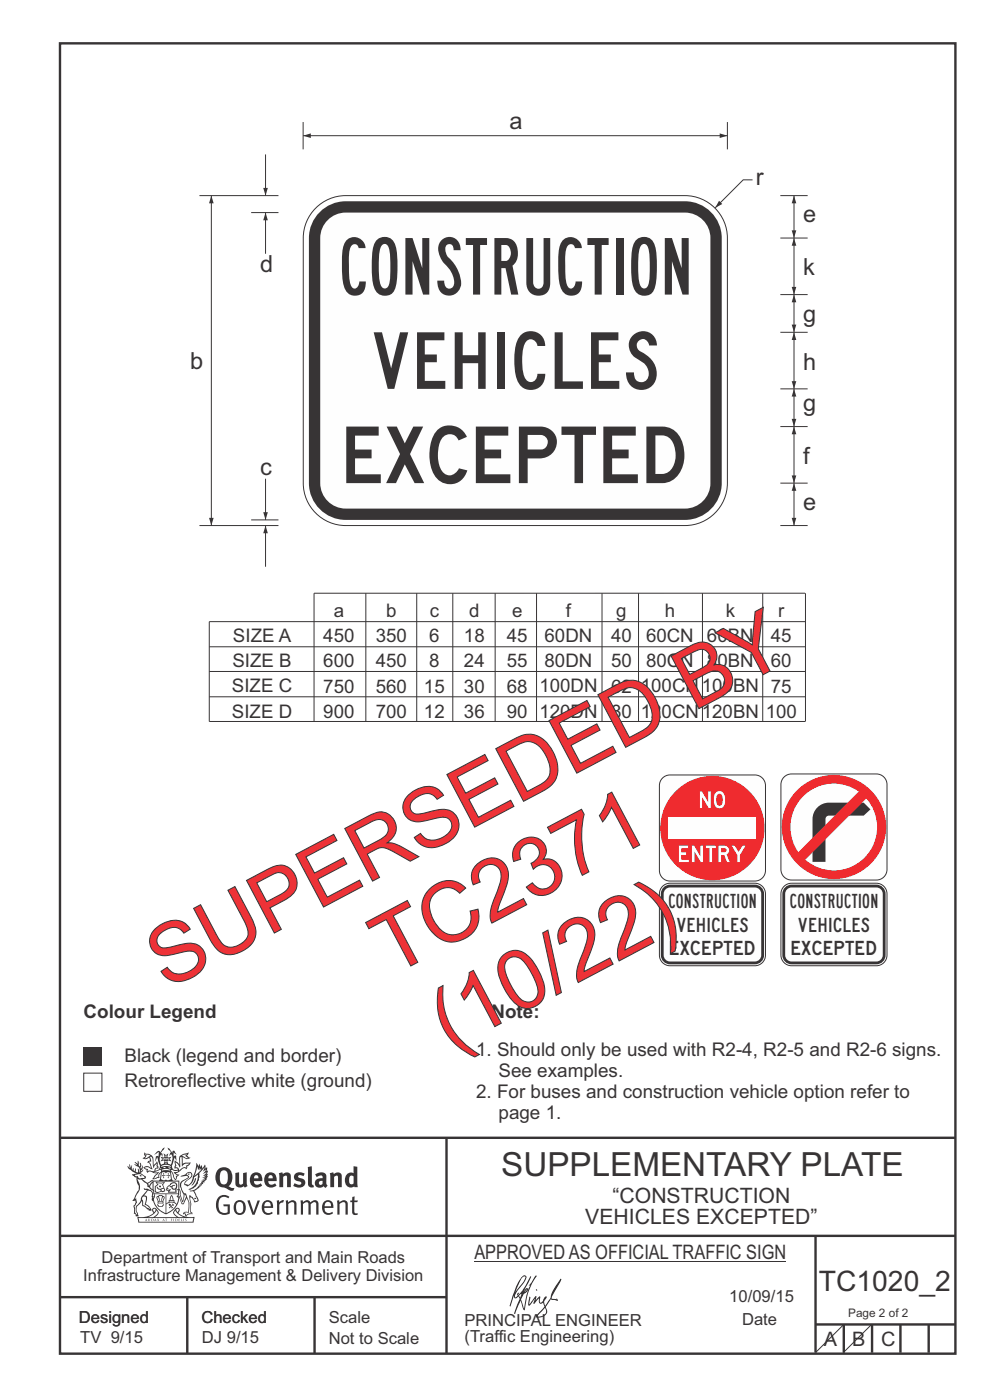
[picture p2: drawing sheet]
<svg xmlns="http://www.w3.org/2000/svg" width="210mm" height="297mm" viewBox="0 0 210 297" stroke-linecap="round" stroke-linejoin="round" font-family="sans-serif">
<g fill="none" stroke="#373435" stroke-width=".51">
<path d="M12.7 9.2h190v278h-190zM12.7 241.4h190M94.7 241.4v45.8M12.7 275.2h82M12.7 262.2h190.1M39.7 275.2v12M66.7 275.2v12M173 262.2v24.8M173 281h29.6M179 281v6M185 281v6M191 281v6"/>
<path d="M197 281v6"/>
</g>
<g fill="#373435">
<path d="M47 248.5a2.55 2.55 0 0 0 0 2.7l.3 .1a.81 .81 0 0 0 1-.9v-.6a1.04 1.04 0 0 0-1.1-1.5zM46.3 248.1a1.82 1.82 0 0 1 2.1-.2 1.82 1.82 0 0 1 .9 1.9 2.29 2.29 0 0 1-.8 1.9l.7 .3h.5l-.2 .6a2.87 2.87 0 0 1-2-.7 2.12 2.12 0 0 1-1.6-3.1z" fill-rule="evenodd"/>
<path d="M49.9 248.9l.8-.2v2a.46 .46 0 0 0 .3 .6 .46 .46 0 0 0 .6-.3v-2.1l.7-.2v2.4l.2 .5-.5 .4-.3-.3a1.02 1.02 0 0 1-1.2 .2 1.02 1.02 0 0 1-.6-1.1z" fill-rule="evenodd"/>
<path d="M54 249.5l-.1 .5h.9a.49 .49 0 0 0-.2-.6 .49 .49 0 0 0-.6 .1zM53.4 249.1a1.34 1.34 0 0 1 1.6-.2 1.34 1.34 0 0 1 .7 1.5v.2h-1.8a.77 .77 0 0 0 .5 .8 .77 .77 0 0 0 .9-.4l.3 .5a1.59 1.59 0 0 1-2 .2 1.59 1.59 0 0 1-.5-2z" fill-rule="evenodd"/>
<path d="M57.1 249.5l-.2 .5h1a.49 .49 0 0 0-.2-.6 .49 .49 0 0 0-.6 .1zM56.4 249.1a1.34 1.34 0 0 1 1.6-.2 1.34 1.34 0 0 1 .7 1.5v.2h-1.8a.77 .77 0 0 0 .5 .8 .77 .77 0 0 0 .9-.4l.4 .5a1.59 1.59 0 0 1-2.1 .2 1.59 1.59 0 0 1-.5-2z" fill-rule="evenodd"/>
<path d="M59.2 248.9l.7-.2 .1 .4a.95 .95 0 0 1 1-.3 .95 .95 0 0 1 .7 .8v2.3h-.8v-2.3a.46 .46 0 0 0-.8 .1v2.2h-.8z" fill-rule="evenodd"/>
<path d="M62.6 249.1a1.75 1.75 0 0 1 2-.1l-.2 .5-.6-.2a.43 .43 0 0 0-.6 .3l.4 .3a1.04 1.04 0 0 1 1.2 1.1 1.04 1.04 0 0 1-1.4 1l-1.2-.4 .3-.6 1 .4 .4-.4a.88 .88 0 0 0-1-.5l-.4-.2-.1-.4z" fill-rule="evenodd"/>
<path d="M65.3 247.6l.8-.2 .1 3.8 .3 .2 .1 .5a.88 .88 0 0 1-1-.1 .88 .88 0 0 1-.3-1z" fill-rule="evenodd"/>
<path d="M67.8 250.6a.43 .43 0 0 0-.1 .7 .43 .43 0 0 0 .7-.1v-.7zM66.8 249.2a1.7 1.7 0 0 1 2.4 .1v1.8l.3 .4-.4 .5-.5-.3a1.03 1.03 0 0 1-1.7-.2 1.03 1.03 0 0 1 .8-1.5h.7v-.4a.8 .8 0 0 0-1.2 .1z" fill-rule="evenodd"/>
<path d="M70 248.9l.7-.2 .1 .4a.95 .95 0 0 1 1-.3 .95 .95 0 0 1 .7 .8v2.3h-.8v-2.3a.46 .46 0 0 0-.8 .1v2.2h-.8z" fill-rule="evenodd"/>
<path d="M74.3 249.5a1.48 1.48 0 0 0 0 1.7h.5l.2-.1v-1.5l-.3-.2zM75 247.4l.8 .1 .1 4.4h-.7l-.1-.2a1.26 1.26 0 0 1-1.4 0 1.26 1.26 0 0 1-.5-1.3 1.29 1.29 0 0 1 .4-1.3 1.29 1.29 0 0 1 1.4-.2z" fill-rule="evenodd"/>
<path d="M46.4 253.9a1.72 1.72 0 0 1 2.3 0l-.3 .3a1.24 1.24 0 0 0-1.4-.2 1.24 1.24 0 0 0-.6 1.4 1.49 1.49 0 0 0 1.2 2l.7-.2v-1.3h-.8l-.1-.4h1.4v1.9a1.93 1.93 0 0 1-2.3 0 1.93 1.93 0 0 1-.7-2.2l.2-.7z" fill-rule="evenodd"/>
<path d="M50.4 255.1a1.65 1.65 0 0 0 .2 2.2 .99 .99 0 0 0 1-1.4 .78 .78 0 0 0-.4-.8 .78 .78 0 0 0-.8 0zM50 254.9a1.33 1.33 0 0 1 1.6-.1 1.33 1.33 0 0 1 .5 1.4 1.31 1.31 0 0 1-1.3 1.6 1.31 1.31 0 0 1-1.2-1.6v-.6z" fill-rule="evenodd"/>
<path d="M52.5 254.7l.5-.1 .8 2.6 .8-2.5h.5l-1.1 3h-.5z" fill-rule="evenodd"/>
<path d="M56.3 255.2l-.2 .7h1.3a.7 .7 0 0 0-.3-.8 .7 .7 0 0 0-.8 .1zM55.9 255a1.22 1.22 0 0 1 1.5-.2 1.22 1.22 0 0 1 .5 1.5h-1.8a.93 .93 0 0 0 .5 1 .93 .93 0 0 0 1.1-.2l.2 .3a1.43 1.43 0 0 1-1.8 .1 1.43 1.43 0 0 1-.6-1.7z" fill-rule="evenodd"/>
<path d="M58.7 254.7l.4-.1 .1 .5 .4-.4 .6-.1-.1 .6a.66 .66 0 0 0-.9 .6v1.9h-.4z" fill-rule="evenodd"/>
<path d="M60.6 254.8l.4-.2 .1 .5a.94 .94 0 0 1 1-.5 .94 .94 0 0 1 .8 .8v2.3h-.5l-.1-2.5a.81 .81 0 0 0-1.2 .3v2.2h-.4z" fill-rule="evenodd"/>
<path d="M63.7 254.7l.5-.1 .1 .5 .4-.3a.78 .78 0 0 1 1.2 .3 .9 .9 0 0 1 .9-.5 .9 .9 0 0 1 .8 .8v2.3h-.5l-.1-2.5a.67 .67 0 0 0-1.1 .3v2.2h-.5v-2.4l-.4-.2-.7 .4v2.2h-.5z" fill-rule="evenodd"/>
<path d="M69.1 255.2l-.2 .7h1.3a.7 .7 0 0 0-.3-.8 .7 .7 0 0 0-.8 .1zM68.7 255a1.22 1.22 0 0 1 1.5-.2 1.22 1.22 0 0 1 .5 1.5h-1.8a.93 .93 0 0 0 .4 1 .93 .93 0 0 0 1.2-.2l.2 .3a1.44 1.44 0 0 1-1.8 .1 1.44 1.44 0 0 1-.6-1.7z" fill-rule="evenodd"/>
<path d="M71.5 254.8l.4-.2 .1 .5a.94 .94 0 0 1 1-.5 .94 .94 0 0 1 .8 .8v2.3h-.5l-.1-2.5a.81 .81 0 0 0-1.2 .3v2.2h-.4z" fill-rule="evenodd"/>
<path d="M74.7 253.9l.5-.1v.9h.7l-.1 .4h-.6v2.1l.1 .2h.5l.1 .3a.75 .75 0 0 1-1.2-.6v-2h-.4v-.4h.4z" fill-rule="evenodd"/>
<path d="M30.8 244.9l1.1 .3-.9 .5h-.4l.6-.5zM31.8 245.5l.2-.1a2.44 2.44 0 0 1 .5 1.9l.1 .5 .6-1-.1 .6 .3 .3a.57 .57 0 0 0-.6 .8l-1-.2-.5 .2 .2-.5-.8-.3 .7-.1 .9 .5 .1-.1-.6-1.3-.2-.1 .5-.1zM30.7 244.4l-.1 .5 .2 .4-.6 .4a1.04 1.04 0 0 0 1.4-.1l.2 .6-.3 .1-.2 .4a.94 .94 0 0 1 .8 1.1l-.2-.1a1.16 1.16 0 0 0-1.5-.1l.3 .4 .4 .2 .1 .5 .2 .1 .1-.2a.94 .94 0 0 1 1.1 .3h.8l-1.2 1.2a1.13 1.13 0 0 0 1.2-.2l.4-.1v-.4l.4-.7a.83 .83 0 0 0-.6 1h-.3l-.7 .3 1.1-1.4-.5 .2-.5-.1 1.3-.5-.1-.2-.9 .4v-.3l.2-.2 .3 .1 .1-.3-.2-.4 .1-.6-.2-.3-.7 .9v-.7a1.42 1.42 0 0 0-1.6-1.8z" fill-rule="evenodd"/>
<path d="M38.5 245.3l.5-.3 .7-.1-.6 .3 .8 .5h-.3zM38.3 245.5h.2l.1 2a1.69 1.69 0 0 1 1.6-.7l-.8 .5 .1 .5a1.1 1.1 0 0 0-1.5 .6l-.1-.5-.2-.2h-.5l.3-.4-.3-.7a1.42 1.42 0 0 1 .9 1.1l.2-.1zM37.1 246.2l.1 1-.2 .3 .1 .5 .5-.1 .2 .2a.96 .96 0 0 1-1.2-.1l-.1 .1a1.06 1.06 0 0 0 1.3 .2v.1a.72 .72 0 0 1-.9 .2l.2 .5 .6 .2-.4 .2-.1 .7-.2-.4-.4-1.1-.4-.4 .4 .9a1.54 1.54 0 0 0 .7 1.2l.2-.3a.58 .58 0 0 1 .4-.7l.2-.2h-.3l-.5-.3 .9-.5a.93 .93 0 0 1 1.2-.5v.2l.2-.2 .1-.5a.99 .99 0 0 0 .7-.8l-1.3 .1-.3 .2-.1-1.4 .9 .4 .9-.3h-.4l-.5-.4 .4-.7-.6 .2a1.46 1.46 0 0 0-1.4 2.1l.1 .4-.3-.4z" fill-rule="evenodd"/>
<path d="M35.6 248.9l.2 .1-.1 .3 .4 .1-.4 .1v.5l-.1-.6h-.3l.3-.1z" fill-rule="evenodd"/>
<path d="M34.6 248.9l.2 .1v.3l.3 .1h-.3l-.1 .6v-.5l-.4-.1 .4-.1z" fill-rule="evenodd"/>
<path d="M34.3 248.8a.57 .57 0 0 1 .9 .2 .57 .57 0 0 1 .9-.2l.2 1.4h-.2a.57 .57 0 0 1-.9 0 .69 .69 0 0 1-1.1 0zM34.2 248.1l-.3 2.1-.1 .4h2.9l-.2-.4-.3-2.1h-.2v.3l-.8-.2-.8 .2v-.3z" fill-rule="evenodd"/>
<path d="M34.2 252.4a.3 .3 0 0 0 .6 0 .3 .3 0 0 0-.6 0zM33.3 251l.3 .3-.3 .3a.79 .79 0 0 0 0 1.3l.8-.2-.1-.3a.55 .55 0 0 1-.7-.6h.1l.2 .3 .3 .1 .8-.2-.4-.7 .4-.3-.7 .1zM33 250.7l1.1 .2 .9-.2-.4 .7 .4 1.1a.56 .56 0 0 1-.8 .3l-.2 .1a.73 .73 0 0 1-.9 .1 .73 .73 0 0 1-.3-.9v-.4l.6-.4z" fill-rule="evenodd"/>
<path d="M35.6 251.9l.7-.5a.58 .58 0 0 1 1-.1 .58 .58 0 0 1-.4 .9l-.3-.3a.43 .43 0 0 1 .6-.3v-.1a.57 .57 0 0 0-.8 .2l-.2-.1-.3 .1 .5 .2a.55 .55 0 0 0 .8 .4v.5h-1.3l.4-.3-.2-.2-.6 .1 .2-.2-.2-.1zM35.4 251.8l-.1 .2a.39 .39 0 0 0 .2 .6h.3l-.2 .4h1.9l-.1-.7a.86 .86 0 0 0-.1-1.4 .86 .86 0 0 0-1.3 .4z" fill-rule="evenodd"/>
<path d="M36 254.8h.8v.2h-.8zM36.4 253.8l.2 .8h-.4zM36.4 253.5l-.3 .5-.1 .6h-.2v.4l-.7 .4 .2 .2a1.48 1.48 0 0 1 2.1 .1l.2-.1-.6-.5v-.5h-.2l-.1-.6z" fill-rule="evenodd"/>
<path d="M35.8 255.4l.4 .1 .1 .3 .3-.2-.2-.2a.38 .38 0 0 1 .5 .5l-.2-.2-.3 .3 .4 .2-.4 .2-.1-.4-.4 .4-.1-.2 .4-.3-.1-.1-.2 .1z" fill-rule="evenodd"/>
<path d="M34.5 254h.2v.2l-.2 .6h-.2zM33.6 255.3h.9v.2a.55 .55 0 0 1-.8 .4v-.2l-.2-.1zM33.4 254h.2l.2 .8h-.2zM33.6 255h.8l.1 .1-.8 .1zM33.8 253.7h.5l-.2 1.1h-.1zM33.3 253.8l-.1 .3 .3 1.1a.48 .48 0 0 0-.1 .6 .48 .48 0 0 0 .5 .3l.5-.1a.49 .49 0 0 0 .2-.8l.3-1.1-.1-.3a1.42 1.42 0 0 0-1.5 0z" fill-rule="evenodd"/>
<path d="M33.7 251.5l.4 .1 .1 .3h-.3z" fill-rule="evenodd"/>
<path d="M41.3 250.1l.3-.2-.2 .9-.6 .7h-.2l.5-.7z" fill-rule="evenodd"/>
<path d="M39.7 249l.3-.2 .5 .2a.88 .88 0 0 1-.6 1.1 1.22 1.22 0 0 0-.8 1.3l.5 .2a.72 .72 0 0 0 .9-.4l.5-.8 .2-.6 .8-.6v.3a2.85 2.85 0 0 1-2 2.8l.1 .1a2.13 2.13 0 0 0 1.9-1.5v-.2a2.01 2.01 0 0 0 .3-1.8l1.1-1.3-.4 1 .7-.5-.7 1 .8-.4-.8 .8 .7-.1-.9 .5 .8-.1-.8 .4h.8l-.9 .3 .3 .2h-.4l.2 .3h-.3l.1 .3h-.4l.2 .3h-.2a2.16 2.16 0 0 1-2 1l.1 .2h.4a.76 .76 0 0 1 .7 .7l.5 1.2-.6 .2a1.45 1.45 0 0 0-1.1-1.3l.2 1.8-.1 1.8 .4 .3a1.07 1.07 0 0 0-1.2 .4v-.3l-.5-.2a.87 .87 0 0 1 1.1-.1v-.7a4.4 4.4 0 0 0-.6-3.1v-.3h-.3a2.16 2.16 0 0 1-.7-2.2l.3-.3 1.2-.8a.55 .55 0 0 0-.4-.8zM37.8 252.4a.76 .76 0 0 1 .3 1.1l.6 1.6 .4-1.7 .2 .1a.61 .61 0 0 1-.1 .9l-.3 .9h-.2l-.7-1.6-.3 .1a1.18 1.18 0 0 0 .1-1.4zM41.8 247.5l.2 .8 .3-.6v.6l.4-.5a1.9 1.9 0 0 1-1.1 1.4l-.4 .3zM38.3 249.6l1.3-.1 .2 .1v.3l-.5 .3a1.26 1.26 0 0 0-.9 1.9l.2 .6a1.84 1.84 0 0 1 .1 2.1l-.4-1.3a.96 .96 0 0 0-.4-1.3l-.4 .3a.78 .78 0 0 1 0 1.2l.1 .3h.4l.4 1.1a.38 .38 0 0 0 .2 .4 .38 .38 0 0 0 .4-.1l.6-1.2a2.94 2.94 0 0 1 .4 2.5l-.1 .5-.8-.1-.3 .4v.2l.4-.1 .1 .4 .2 .1a1.02 1.02 0 0 1 1.3-.5v-.4l-.3-.1 .1-1.8-.3-1.3 .1 .1a1.14 1.14 0 0 1 .8 .9 .63 .63 0 0 0 .8-.2 .63 .63 0 0 0-.1-.9l-.7-1.2 .9-.6 .2-.3 .3-.1-.1-.2h.4l-.1-.3h.3l-.1-.3 .5-.1-.2-.2 .6-.4v-.2h-.2l.4-.5-.3 .1 .3-.6-.4 .1 .4-.5v-.3l-.3 .2 .2-.6-.1-.3-.4 .3v-.8l-.6 .8-.2-.7-.2 .4-.3-.7-.1 .6-.5-.8-.1 1.4-.6 1.9a1.81 1.81 0 0 1-1 1.4l-.6-.2a1.75 1.75 0 0 1 1.1-1.2 .75 .75 0 0 0 .1-1.3 .75 .75 0 0 0-1.1 .5z" fill-rule="evenodd"/>
<path d="M41.2 254.1h.3l.2 .3h-.4z" fill-rule="evenodd"/>
<path d="M29.4 258.4h11.6l-.1 .8h-11.4zM31.4 258.2l.4-.1a2.48 2.48 0 0 0 1.4-1.3l.3 .5-.5 .6-.5 .3zM32.5 256.6l.3-.2 .2 .2-.3 .6zM37.2 256.8a2.65 2.65 0 0 0 1.8 1.4h-1.1l-.5-.3-.5-.6zM37.4 256.6l.2-.2 .3 .2-.3 .6zM29.2 258.2l.1 1.2h11.8l.2-1.1-.2-.1a4.1 4.1 0 0 1-3.3-.9l.3-.4-.1-.5a1.06 1.06 0 0 0-1.3 .9l.2 .4 .6 .5h-4.7l.3-.1a.84 .84 0 0 0 .6-.7 .84 .84 0 0 0-.5-.9l-.3-.2-.5 .1-.1 .5 .3 .4a4.2 4.2 0 0 1-3.4 .9z" fill-rule="evenodd"/>
<path d="M31 258.7l.1 .2h-.2zM31 258.6l-.3 .5 .4-.1 .2 .1z" fill-rule="evenodd"/>
<path d="M31.4 258.6h.2v.4a.25 .25 0 0 0 .2-.1 .25 .25 0 0 0-.1-.3h.1a.29 .29 0 0 1 0 .4 .29 .29 0 0 1-.4 0 .29 .29 0 0 1 0-.4z" fill-rule="evenodd"/>
<path d="M32.2 258.6a.22 .22 0 0 1 .3 .2 .22 .22 0 0 1-.3 .2zM32 258.6l.1 .5a.33 .33 0 0 0 .4-.1 .33 .33 0 0 0 0-.4 .33 .33 0 0 0-.5 0z" fill-rule="evenodd"/>
<path d="M32.9 258.7l.1 .2h-.2zM32.9 258.6l-.2 .5 .3-.1 .2 .1z" fill-rule="evenodd"/>
<path d="M33.3 258.6h.2l.1 .2 .2-.2-.2 .2 .2 .3-.3-.2v.2h-.2l.2-.3z" fill-rule="evenodd"/>
<path d="M34.7 258.7l.1 .2h-.2zM34.7 258.6l-.3 .5 .4-.1 .2 .1z" fill-rule="evenodd"/>
<path d="M35 258.6h.5h-.2v.5h-.2l.1-.5z" fill-rule="evenodd"/>
<path d="M36.2 258.6h.3h-.1v.2h.1h-.1v.3h-.2z" fill-rule="evenodd"/>
<path d="M36.7 258.6h.2v.5h-.2z" fill-rule="evenodd"/>
<path d="M37.3 258.6a.22 .22 0 0 1 .3 .2 .22 .22 0 0 1-.3 .2zM37.1 258.6v.5a.33 .33 0 0 0 .5-.1 .33 .33 0 0 0 0-.4 .33 .33 0 0 0-.5 0z" fill-rule="evenodd"/>
<path d="M37.8 258.6h.4h-.2v.2h.1h-.1v.2l.2 .1h-.4z" fill-rule="evenodd"/>
<path d="M38.4 258.6h.2l-.1 .4 .2 .1h-.3z" fill-rule="evenodd"/>
<path d="M38.9 258.6h.2v.5h-.2z" fill-rule="evenodd"/>
<path d="M39.3 258.6h.2l-.1 .1 .2 .2-.2 .2h-.1v-.2l.2 .1z" fill-rule="evenodd"/>
<path d="M34.2 247.4a1.51 1.51 0 0 1 2.1 .2 2.67 2.67 0 0 0-2.1 0zM35.7 247.6l.5 .2v.2l-.4-.1zM34.6 247.7l.5-.1 .1 .2h-.4zM34.1 247.9l.2 .1-.3 .1zM35 246.9l.2-.2 .3 .2zM34.9 245.7h.2v.3h-.2zM35 245.1l.2 .2 .2-.2-.1 .4h-.2zM35.1 246.3h.2l.1 .4-.2-.2-.2 .2zM35.3 245.7h.2v.3h-.2zM34.4 245.7l.3 .1 .1 .2-.4 .1 .2-.2zM35.7 245.8l.3-.1-.2 .2 .2 .2-.4-.1zM32.7 244.9l1-.5-.1 1-.2-.2-.3 .2-.3 1.1 .5-1 .3 .9a1.84 1.84 0 0 1 .2 1.7l.4 .1a2.48 2.48 0 0 1 2.2 .1l.2-.3-.2-.7 .7-1.7 .4 .6-.2-1-.2-.1-.2 .3v-.9l.6 .4-.6-.8-.3 .1-.1 .4-.5-.8-.5-.3 .2 .4 .6 .6-.5 .7 .5-.3a2.06 2.06 0 0 1-.1 2.2l-.5-.2-.2-.6 .2-.1 .7 .2-.4-.5 .4-.5-.7 .2-.2-.2 .2-.7-.5 .4-.5-.4 .2 .7-.2 .2-.7-.2 .4 .5-.4 .5 .8-.2 .1 .1-.2 .6-.5 .2a2.02 2.02 0 0 1 0-2.2l.3 .5-.1-.6-.3-.1 .8-1.3-.4 .4-.5 .7-.2-.3a.8 .8 0 0 0-.8 .5z" fill-rule="evenodd"/>
<path d="M29.2 250.1l.3 .2a.61 .61 0 0 1 .8 .3l.3 .2a.8 .8 0 0 1 .6 1l.4 .1 .6 .5a1 1 0 0 1 .4 1.1l-.1 .7v-.5h-.1a.96 .96 0 0 0-.8-1.3l-.2-.2h-.7l-.1-.1-.1 .1 .1 .3h.6l-1.2 1.4-.2 .9-.4 .6a1.33 1.33 0 0 0-.5 1.8l.2 .5a1.26 1.26 0 0 1-.5-1.4l-.1-.4a1.56 1.56 0 0 0 .4-1.7l-.3 .2 .2-.5a3.2 3.2 0 0 0 .7-3zM30.4 253.9h.4a2.06 2.06 0 0 1-.1 1.6l.7 .5 .4 .4-.6-.1-.8-.6-.1-.9a.51 .51 0 0 1 .1-.9zM28.6 249.3a1.52 1.52 0 0 1 2.1 .6l-1.1 .1-.2-.1-.1-.4-.5 .1zM27.5 247v.8l-.3-.4-.1 .1a3.1 3.1 0 0 0 1.9 1.5l-1 .1 .5 .6 .5 .1 .1 1.1a1.84 1.84 0 0 1-.3 2.5l-.4 .9-.3 .4 .2 .1 .4-.1 .1 .4-.2 .5-.3 .2 .1 1.8 .2-.1 .3 .6h.1l.5-.1-.2-.5a1.3 1.3 0 0 1-.1-1.7l.9-1 .2 1.1 .5 .2 .5 .5 .1-.1 .2 .4 .5-.1a1.85 1.85 0 0 0-1.2-1.4l.1-.2a1.39 1.39 0 0 0 0-1.5l-.5-.1 .5-.5a.66 .66 0 0 1 .9-.4 .66 .66 0 0 1 .3 .9l-.1 .4 .2-.1v.2l-.1 .3 .2 .5 .1-.3a2.24 2.24 0 0 0 .1-2.2 .73 .73 0 0 1-.7-.7 .73 .73 0 0 1 .6-.7v-.2a.94 .94 0 0 0-.9 .8 .48 .48 0 0 1-.1-.5 .48 .48 0 0 1 .5-.3l.5-.3a.51 .51 0 0 0-.8 .2l-.4 .3-1.1-.8 .6-.1 .2-.5-1.2-.7 .5-.4v-.4l-.4 .4v-.2a.69 .69 0 0 0 .2-1v.5l-.2 .2v-1.1l-.3-.2 .1 .6-.1 .2-.4-1.2v.6l-.6-.3 .5 .6-.6-.2 .3 .3a1 1 0 0 1 .7 1.5l-.2-.8v.8l-.5-.2v-.7l-.2 .6-.2-.1-.1-.6-.2 .4-.2-.2 .1-.7-.2 .5z" fill-rule="evenodd"/>
<path d="M29.6 249.5l.2-.2 .3 .3z" fill-rule="evenodd"/>
<path d="M32.4 250.5h5.6v2l-.2-.1v-1.7h-5.2v2.5h5.2v-.8l.1 .2-.1 1.1v-.3h-2.5v4a4.1 4.1 0 0 0 2.6-3.6l.1-.1a4 4 0 0 1-2.8 3.9 4.2 4.2 0 0 1-2.8-4.7l.1 1.3 .1-.2a3.8 3.8 0 0 0 2.5 3.4v-4h-2.5l-.2-.9z" fill-rule="evenodd"/>
<circle cx="40" cy="249.1" r=".17"/>
</g>
<path d="M100.6 267.7h66.2" fill="none" stroke="#373435" stroke-width=".21"/>
<g fill="#252726">
<path d="M111.6 273.7l.2-.2-.5 .7zM110.4 274.5l.3 .1-.3 .8-.3-.5zM110.9 270.9h.5a9.3 9.3 0 0 1-2 3.1l-.1 .3 1-2.5zM110.6 271a14.7 14.7 0 0 0-2.2 4.9l-.3 1.2 .1 .1 .8-2.3a.42 .42 0 0 0 .2 .6 .42 .42 0 0 0 .6-.3l.2-.1 .3 .5-1.2 3.2h.2l1.1-2.9 .6 1.9 .2 .2 .2-.5a13.5 13.5 0 0 1 2-6.2l.5-.5-.2-.2-1.5 2.1 .3-.1a14.9 14.9 0 0 0-1.3 5.1l-.4-1.2a1.39 1.39 0 0 1 .2-1.8l.1-.2a.92 .92 0 0 0 .8-1.2 .75 .75 0 0 0-.7 .7l-.2 .2 1.6-3.4h-.1l-.4 .7a10.5 10.5 0 0 1-2.1 3.3l.1-.5a.32 .32 0 0 0-.3 .2 .32 .32 0 0 0 0 .4l-.5 .4a3.2 3.2 0 0 1 1.1-2.3l.5-.6a2.49 2.49 0 0 0 .7-1.6l-.3-.2z" fill-rule="evenodd"/>
<path d="M115.6 277.5a1.15 1.15 0 0 1 .1 1.3 1.15 1.15 0 0 1-1.2 .5h-.5zM112.3 275.1l-.3 1.7 .3 .2 1.2-1.5-.3 1.1 1.2-1.2a.94 .94 0 0 0 .3 1.2l.5-.3 .3 .9-1.2 1.3a.98 .98 0 0 0-.5 1 1.9 1.9 0 0 0 2.3-1.3l-.1-.2a1.02 1.02 0 0 1 .3-1.4l.5-1 1.5 .3-.2-.4v.2l-1.1-.1v-.3l2-3.6 .1-.2-.1-.2-1.8 2.7a6.6 6.6 0 0 1-1.5 3l-.2-.2a1.01 1.01 0 0 1 .4-1.4l.1-.2-.2-.1-.4 .4-.2 .5-.5 .4-.2-.4 .1-.9-.2-.1-.8 1 .2-1h-.1l-1.4 1.8 .2-1.5v-.1z" fill-rule="evenodd"/>
<path d="M113.7 273.6l.3 .2h-.3z" fill-rule="evenodd"/>
</g>
<g fill="none" stroke="#373435" stroke-width=".21">
<path d="M64.3 25.9v5.8M154.3 25.9v5.8M165.5 41.5h5.8M165.5 50.5h5.8M165.5 62.5h5.8M165.5 70.5h5.8M165.5 82.5h5.8M165.5 90.5h5.8M165.5 111.5h5.8M165.5 102.5h5.8M168.4 102.5v9M179 281l-6 6"/>
<path d="M184.9 281l-6 6"/>
</g>
<g fill="#373435">
<path d="M167.9 109.9h1l-.5 1.6z"/>
<path d="M168.4 102.5l.5 1.6h-1z"/>
</g>
<path d="M168.4 41.5v9" fill="none" stroke="#373435" stroke-width=".21"/>
<g fill="#373435">
<path d="M167.9 48.9h1l-.5 1.6z"/>
<path d="M168.4 41.5l.5 1.6h-1z"/>
</g>
<path d="M168.4 82.5v8" fill="none" stroke="#373435" stroke-width=".21"/>
<g fill="#373435">
<path d="M167.9 88.9h1l-.5 1.6z"/>
<path d="M168.4 82.5l.5 1.6h-1z"/>
</g>
<path d="M168.4 62.5v8" fill="none" stroke="#373435" stroke-width=".21"/>
<g fill="#373435">
<path d="M167.9 68.9h1l-.5 1.6z"/>
<path d="M168.4 62.5l.5 1.6h-1z"/>
</g>
<path d="M168.4 90.5v12" fill="none" stroke="#373435" stroke-width=".21"/>
<g fill="#373435">
<path d="M167.9 100.9h1l-.5 1.6z"/>
<path d="M168.4 90.5l.5 1.6h-1z"/>
</g>
<path d="M168.4 70.5v12" fill="none" stroke="#373435" stroke-width=".21"/>
<g fill="#373435">
<path d="M167.9 80.9h1l-.5 1.6z"/>
<path d="M168.4 70.5l.5 1.6h-1z"/>
</g>
<path d="M168.4 50.5v12" fill="none" stroke="#373435" stroke-width=".21"/>
<g fill="#373435">
<path d="M167.9 60.9h1l-.5 1.6z"/>
<path d="M168.4 50.5l.5 1.6h-1z"/>
</g>
<path d="M64.3 28.8h90" fill="none" stroke="#373435" stroke-width=".21"/>
<g fill="#373435">
<path d="M152.7 28.3l1.6 .5-1.6 .5z"/>
<path d="M64.3 28.8l1.6-.5v1z"/>
</g>
<path d="M67 44.1a9 9 0 0 1 6.3-2.6h72a9 9 0 0 1 9 9v52a9 9 0 0 1-9 9h-72a9 9 0 0 1-9-9v-52a9 9 0 0 1 2.7-6.4z" fill="none" stroke="#373435" stroke-width=".21"/>
<path d="M67.8 45a7.8 7.8 0 0 1 5.5-2.3h72a7.8 7.8 0 0 1 7.8 7.8v52a7.8 7.8 0 0 1-7.8 7.8h-72a7.8 7.8 0 0 1-7.8-7.8v-52a7.8 7.8 0 0 1 2.3-5.5z" fill-rule="evenodd" fill="#373435"/>
<path d="M69.5 46.7a5.4 5.4 0 0 1 3.8-1.6h72a5.4 5.4 0 0 1 5.4 5.4v52a5.4 5.4 0 0 1-5.4 5.4h-72a5.4 5.4 0 0 1-5.4-5.4v-52a5.4 5.4 0 0 1 1.6-3.8z" fill-rule="evenodd" fill="#fefefe"/>
<path d="M42.3 41.5h16.8M44.8 41.5v70M53.3 45.1h5.8M42.3 111.5h16.8M53.3 110.3h5.8" fill="none" stroke="#373435" stroke-width=".21"/>
<g fill="#373435">
<path d="M44.3 109.9h1l-.5 1.6z"/>
<path d="M44.8 41.5l.5 1.6h-1z"/>
</g>
<path d="M56.3 101.6v8.7" fill="none" stroke="#373435" stroke-width=".21"/>
<path d="M55.8 108.7h1l-.5 1.6z" fill="#373435"/>
<path d="M56.3 32.8v8.7" fill="none" stroke="#373435" stroke-width=".21"/>
<path d="M55.8 39.9h1l-.5 1.6z" fill="#373435"/>
<path d="M56.3 111.5v8.7" fill="none" stroke="#373435" stroke-width=".21"/>
<path d="M56.3 111.5l.5 1.6h-1z" fill="#373435"/>
<path d="M56.3 45.1v8.7" fill="none" stroke="#373435" stroke-width=".21"/>
<path d="M56.3 45.1l.5 1.6h-1z" fill="#373435"/>
<path d="M159.6 38.2h-1.9l-6 5.9" fill="none" stroke="#373435" stroke-width=".21"/>
<path d="M152.5 42.6l.7 .7-1.5 .8z" fill="#373435"/>
<path d="M17.8 227.7h3.8v3.8h-3.8z" fill-rule="evenodd" fill="#fefefe" stroke="#373435" stroke-width=".21"/>
<path d="M17.8 222.3h3.8v3.9h-3.8z" fill-rule="evenodd" fill="#373435"/>
<g fill="none" stroke="#373435" stroke-width=".21">
<path d="M44.4 137.2h126.5M77.6 125.9v27.2M88.4 125.9v27.2M96.1 125.9v27.2M105 125.9v27.2M113.8 125.9v27.2M127.7 125.9v27.2M135.5 125.9v27.2M149 125.9v27.2M161.8 125.9v27.2M170.8 131.9h-126.4v21.2h126.4M170.8 125.9h-104.2v27.2"/>
<path d="M170.9 125.9v27.2M44.4 142.5h126.4M44.4 147.8h126.5M166.3 188.1l1-.6 .6-.1h18a2.26 2.26 0 0 1 2.3 2.2v13a2.26 2.26 0 0 1-2.3 2.3h-18a2.26 2.26 0 0 1-2.2-2.3v-13v-.6z"/>
</g>
<path d="M166.5 188.3l.9-.5 .5-.1h18a1.96 1.96 0 0 1 2 1.9v13a1.96 1.96 0 0 1-2 2h-18a1.96 1.96 0 0 1-1.9-2v-13v-.5z" fill-rule="evenodd" fill="#373435"/>
<path d="M166.8 188.8l.7-.4 .4-.1h18a1.35 1.35 0 0 1 1.4 1.3v13a1.35 1.35 0 0 1-1.4 1.4h-18a1.35 1.35 0 0 1-1.3-1.4v-13z" fill-rule="evenodd" fill="#fefefe"/>
<path d="M140.5 188.1l1-.6 .6-.1h18a2.26 2.26 0 0 1 2.3 2.2v13a2.26 2.26 0 0 1-2.3 2.3h-18a2.26 2.26 0 0 1-2.2-2.3v-13l.1-.6z" fill="none" stroke="#373435" stroke-width=".21"/>
<path d="M140.8 188.3l.8-.5 .5-.1h18a1.96 1.96 0 0 1 2 1.9v13a1.96 1.96 0 0 1-2 2h-18a1.96 1.96 0 0 1-1.9-2v-13l.1-.5z" fill-rule="evenodd" fill="#373435"/>
<g fill="#fefefe">
<path d="M141.3 188.6l.8-.3h18a1.35 1.35 0 0 1 1.4 1.3v13a1.35 1.35 0 0 1-1.4 1.4h-18a1.35 1.35 0 0 1-1.3-1.4v-13v-.4z" fill-rule="evenodd"/>
<path d="M140.5 165.1l1-.6 .6-.1h18a2.24 2.24 0 0 1 2.3 2.3v18a2.24 2.24 0 0 1-2.3 2.2h-18a2.24 2.24 0 0 1-2.2-2.2v-18l.1-.6z" fill-rule="evenodd"/>
</g>
<path d="M140.5 165.1l1-.6 .6-.1h18a2.24 2.24 0 0 1 2.3 2.3v18a2.24 2.24 0 0 1-2.3 2.2h-18a2.24 2.24 0 0 1-2.2-2.2v-18l.1-.6z" fill="none" stroke="#373435" stroke-width=".21"/>
<circle cx="151.1" cy="175.7" r="11.1" fill="#ef2b2f"/>
<g fill="#fefefe">
<path d="M141.9 173.4h18.5v4.5h-18.5z" fill-rule="evenodd"/>
<path d="M148.4 167.9h.5l1.3 2.3v-2.3h.6v3.5h-.5l-1.3-2.3v2.3h-.6z" fill-rule="evenodd"/>
<path d="M151.9 168.1a1.19 1.19 0 0 1 1.3-.1 1.19 1.19 0 0 1 .6 1.1v1a1.2 1.2 0 0 1-1 1.4 1.2 1.2 0 0 1-1.3-1.2 2.61 2.61 0 0 1 .4-2.2zM152.2 168.6l-.3 1.1a1.06 1.06 0 0 0 .7 1.2 .7 .7 0 0 0 .7-.8 1.43 1.43 0 0 0-.7-1.7z" fill-rule="evenodd"/>
<path d="M144 179.4h2v.6h-1.5v.8h1.1v.6h-1.1v1h1.6v.5h-2.1z" fill-rule="evenodd"/>
<path d="M146.8 179.4h.5l1.3 2.3v-2.3h.5v3.5h-.4l-1.4-2.3v2.3h-.5z" fill-rule="evenodd"/>
<path d="M149.7 179.4h2.2v.5h-.8v3h-.6v-3h-.8z" fill-rule="evenodd"/>
<path d="M153 179.9v.9h.7a.43 .43 0 0 0 .4-.4 .43 .43 0 0 0-.4-.5zM152.4 179.4h1.3a.98 .98 0 0 1 1 .8 .98 .98 0 0 1-.6 1.1l.7 1.6h-.6l-.6-1.5h-.6v1.5h-.6z" fill-rule="evenodd"/>
<path d="M155.2 179.4h.7l.8 1.4 .8-1.4h.7l-1.2 2v1.5h-.6v-1.5z" fill-rule="evenodd"/>
<path d="M166.3 164.9l1-.6 .6-.1h18a2.24 2.24 0 0 1 2.3 2.3v18a2.24 2.24 0 0 1-2.3 2.2h-18a2.24 2.24 0 0 1-2.2-2.2v-18v-.6z" fill-rule="evenodd"/>
</g>
<path d="M166.3 164.9l1-.6 .6-.1h18a2.24 2.24 0 0 1 2.3 2.3v18a2.24 2.24 0 0 1-2.3 2.2h-18a2.24 2.24 0 0 1-2.2-2.2v-18v-.6z" fill="none" stroke="#373435" stroke-width=".21"/>
<path d="M173.4 171.3a3.4 3.4 0 0 1 2.4-1h7.4l1.4 1.4-1.4 1.3h-7.4a.72 .72 0 0 0-.7 .8v9.1h-2.7v-9.1a3.5 3.5 0 0 1 1-2.5z" fill-rule="evenodd" fill="#373435"/>
<path d="M165.9 175.4a11.1 11.1 0 0 1 22.1 0 11.1 11.1 0 0 1-22.1 0zM183.8 169.4a9.2 9.2 0 0 1-.4 12.6 9.2 9.2 0 0 1-12.6 .4zM170.4 169a9.2 9.2 0 0 0-1 11.8l12.8-12.9a9.2 9.2 0 0 0-11.8 1.1z" fill-rule="evenodd" fill="#ef2b2f"/>
<g font-size="17.6" fill="#ed3237">
<text x="83.1" y="207.1" transform="rotate(-28 83.1 207.1)">TC2371</text>
<text x="35.3" y="210" transform="rotate(-28 35.3 210)">SUPERSEDED BY</text>
<text x="95.3" y="222.9" transform="rotate(-28 95.3 222.9)">(10/22)</text>
</g>
<g font-size="12" fill="#373435">
<text x="72.5" y="62.5">CONSTRUCTION</text>
<text x="79.3" y="82.5">VEHICLES</text>
<text x="73.5" y="102.5">EXCEPTED</text>
</g>
<text font-size="7.1" fill="#373435" x="106.3" y="249.5">SUPPLEMENTARY PLATE</text>
<text font-size="6" fill="#373435" x="173.7" y="274">TC1020_2</text>
<g font-size="5" fill="#373435">
<text x="108.1" y="27.3">a</text>
<text x="160.3" y="39.3">r</text>
<text x="170.4" y="47.1">e</text>
<text x="55.2" y="57.6">d</text>
<text x="170.4" y="58.4">k</text>
<text x="170.4" y="68.3">g</text>
<text x="40.3" y="78.3">b</text>
<text x="170.4" y="78.4">h</text>
<text x="170.4" y="87.1">g</text>
<text x="55.2" y="100.8">c</text>
<text x="170.4" y="98.4">f</text>
<text x="170.4" y="108.1">e</text>
</g>
<g font-size="4.5" fill="#373435">
<text x="129.9" y="255.3">“CONSTRUCTION</text>
<text x="124.2" y="259.7">VEHICLES EXCEPTED”</text>
</g>
<g font-size="4.2" fill="#373435">
<text x="100.6" y="267.2">APPROVED AS OFFICIAL TRAFFIC SIGN</text>
<text x="174.7" y="285.6">A</text>
<text x="180.8" y="285.6">B</text>
<text x="186.9" y="285.6">C</text>
</g>
<g font-size="4" fill="#373435">
<text x="70.8" y="130.8">a</text>
<text x="81.9" y="130.8">b</text>
<text x="91.2" y="130.8">c</text>
<text x="99.5" y="130.8">d</text>
<text x="108.6" y="130.8">e</text>
<text x="120" y="130.8">f</text>
<text x="130.7" y="130.8">g</text>
<text x="141" y="130.8">h</text>
<text x="153.9" y="130.8">k</text>
<text x="165.1" y="130.8">r</text>
<text x="49.4" y="136.1">SIZE A</text>
<text x="68.6" y="136.2">450</text>
<text x="79.7" y="136.2">350</text>
<text x="91" y="136.2">6</text>
<text x="98.4" y="136.2">18</text>
<text x="107.5" y="136.2">45</text>
<text x="115.5" y="136.2">60DN</text>
<text x="129.6" y="136.2">40</text>
<text x="137" y="136.2">60CN</text>
<text x="150" y="136.2">60BN</text>
<text x="163.5" y="136.2">45</text>
<text x="49.3" y="141.5">SIZE B</text>
<text x="68.6" y="141.6">600</text>
<text x="79.7" y="141.6">450</text>
<text x="91" y="141.6">8</text>
<text x="98.4" y="141.6">24</text>
<text x="107.5" y="141.6">55</text>
<text x="115.5" y="141.5">80DN</text>
<text x="129.6" y="141.6">50</text>
<text x="137" y="141.5">80CN</text>
<text x="150" y="141.5">80BN</text>
<text x="163.5" y="141.6">60</text>
<text x="49.2" y="146.9">SIZE C</text>
<text x="68.6" y="146.9">750</text>
<text x="79.7" y="146.9">560</text>
<text x="89.9" y="146.9">15</text>
<text x="98.4" y="146.9">30</text>
<text x="107.5" y="146.9">68</text>
<text x="114.4" y="146.9">100DN</text>
<text x="129.6" y="146.9">62</text>
<text x="135.9" y="146.9">100CN100BN</text>
<text x="163.5" y="146.9">75</text>
<text x="49.2" y="152.2">SIZE D</text>
<text x="68.6" y="152.3">900</text>
<text x="79.7" y="152.3">700</text>
<text x="89.9" y="152.3">12</text>
<text x="98.4" y="152.3">36</text>
<text x="107.5" y="152.3">90</text>
<text x="114.4" y="152.3">120DN</text>
<text x="129.6" y="152.3">80</text>
<text x="135.9" y="152.3">120CN120BN</text>
<text x="162.4" y="152.3">100</text>
<text x="17.7" y="216">Colour Legend</text>
<text x="104.3" y="216">Note:</text>
<text x="26.4" y="225.3">Black (legend and border)</text>
<text x="101" y="223.9">1. Should only be used with R2-4, R2-5 and R2-6 signs.</text>
<text x="26.4" y="230.7">Retroreflective white (ground)</text>
<text x="101" y="232.9">2. For buses and construction vehicle option refer to</text>
<text x="105.8" y="228.4">See examples.</text>
<text x="105.8" y="237.3">page 1.</text>
</g>
<g font-size="3.5" fill="#373435">
<text x="21.6" y="267.9">Department of Transport and Main Roads</text>
<text x="17.7" y="271.8">Infrastructure Management &amp; Delivery Division</text>
<text x="16.7" y="280.6">Designed</text>
<text x="42.7" y="280.6">Checked</text>
<text x="69.7" y="280.6">Scale</text>
<text x="98.5" y="281.4">PRINCIPAL ENGINEER</text>
<text x="154.7" y="276.2">10/09/15</text>
<text x="157.4" y="281.2">Date</text>
<text x="17" y="284.8">TV 9/15</text>
<text x="42.8" y="284.8">DJ 9/15</text>
<text x="69.7" y="285.2">Not to Scale</text>
<text x="98.5" y="284.8">(Traffic Engineering)</text>
</g>
<g font-size="3" fill="#373435">
<text x="141.9" y="192.6">CONSTRUCTION</text>
<text x="143.6" y="197.6">VEHICLES</text>
<text x="167.7" y="192.6">CONSTRUCTION</text>
<text x="169.4" y="197.6">VEHICLES</text>
<text x="142.2" y="202.6">EXCEPTED</text>
<text x="167.9" y="202.6">EXCEPTED</text>
</g>
<text font-size="2.5" fill="#373435" x="179.9" y="279.4">Page 2 of 2</text>
</svg>
